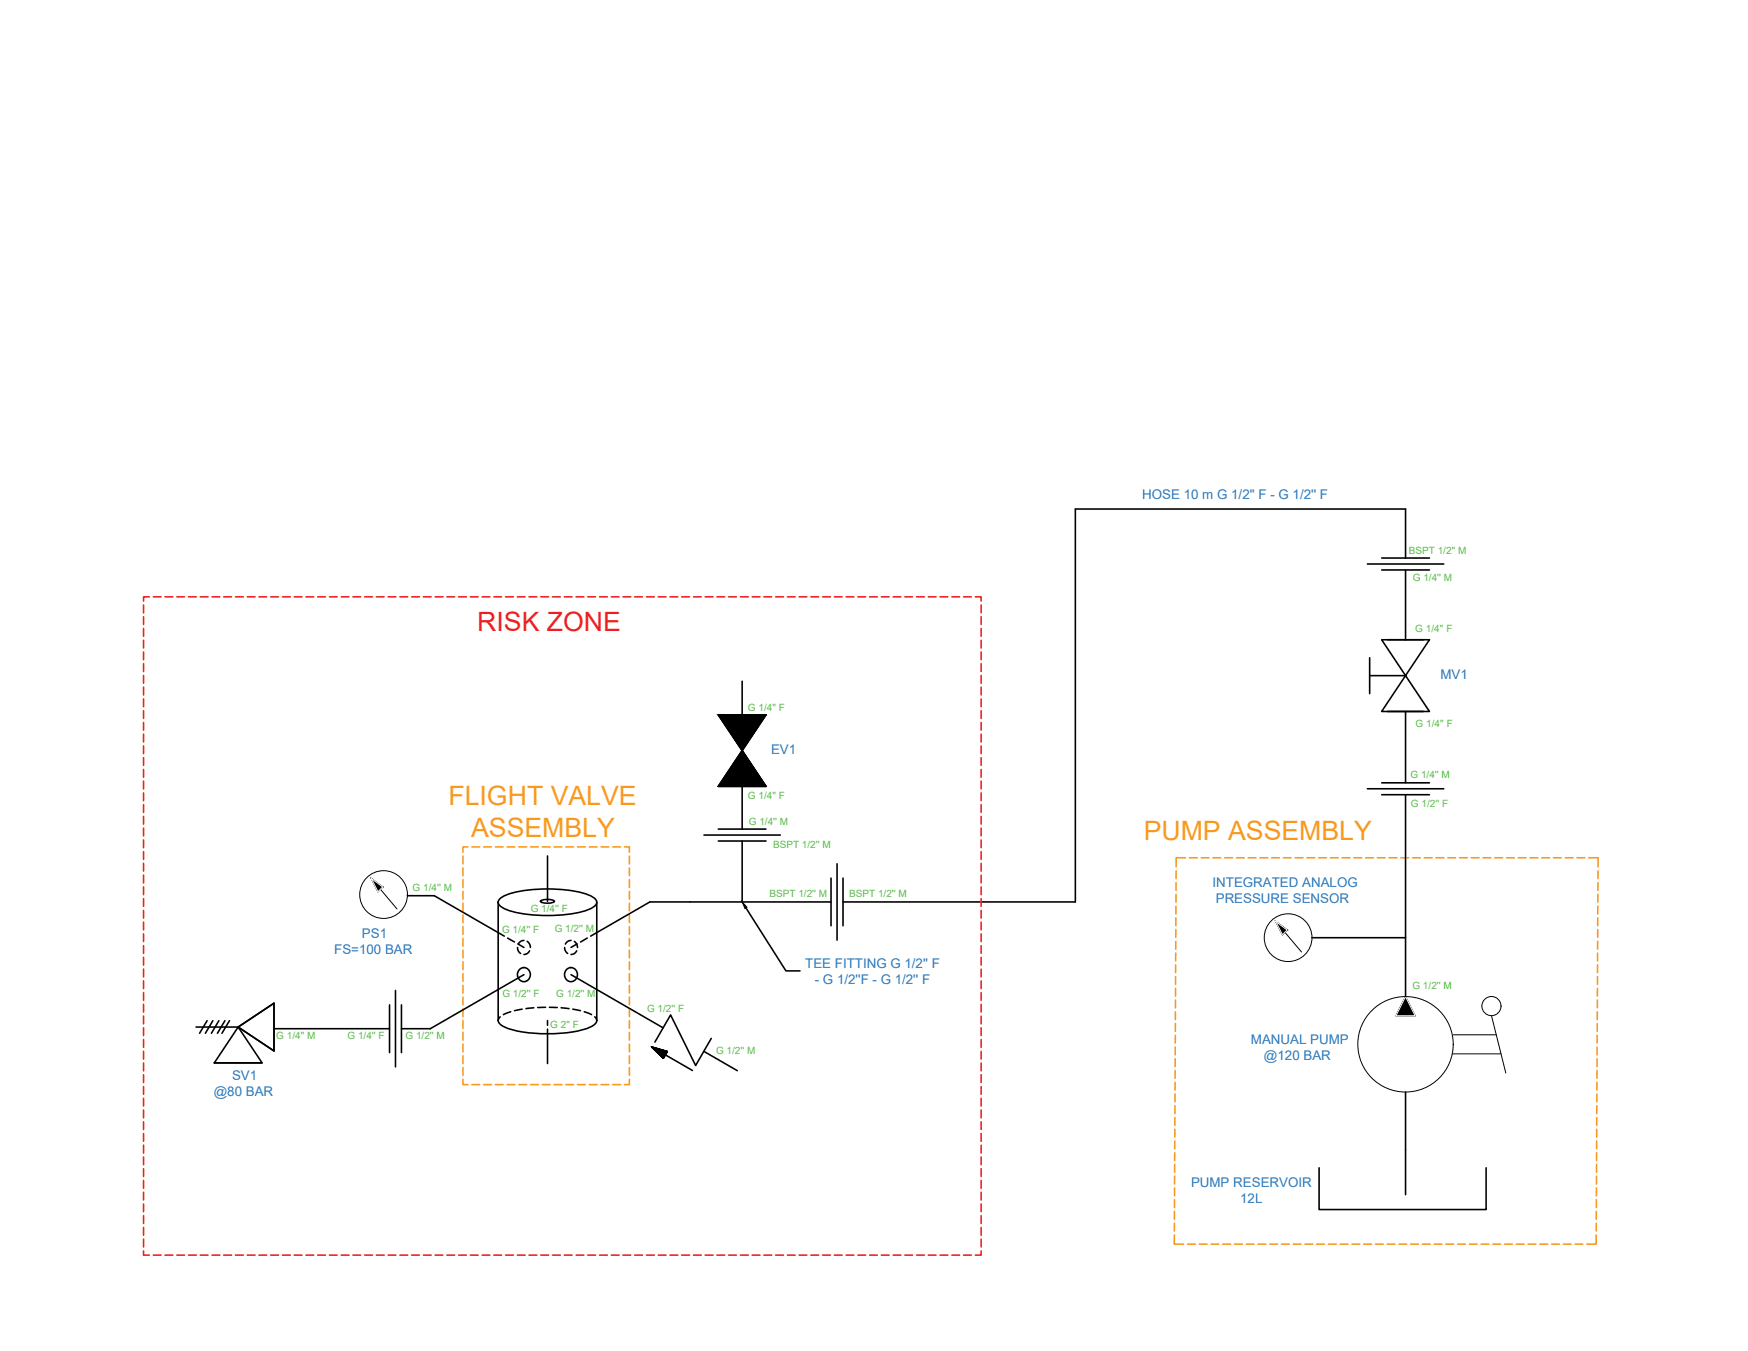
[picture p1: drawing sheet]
<svg xmlns="http://www.w3.org/2000/svg" width="279mm" height="216mm" viewBox="0 0 279 216" stroke-linecap="round" stroke-linejoin="round" font-family="sans-serif">
<!-- layer: 0 -->
<g fill="none" stroke="#f8991e" stroke-width=".25">
<path d="M74 136.8v1.3M74 138.7v1.2M74.8 135.3h-.8v.9M75.4 135.3h1.3M77.3 135.3h1.2M79.2 135.3h1.2M81 135.3h1.3M82.9 135.3h1.3M84.8 135.3h1.3M86.7 135.3h1.2M88.6 135.3h1.2M90.4 135.3h1.3"/>
<path d="M92.3 135.3h1.3M94.2 135.3h1.2M96.1 135.3h1.2M97.9 135.3h1.3M99.8 135.3h.8v.9M100.6 136.8v1.3M100.6 138.7v1.2M188 139.2v1.2M189.5 137.1h-1.5v1.4M190.1 137.1h1.3M192 137.1h1.3M193.9 137.1h1.2"/>
<path d="M195.8 137.1h1.2M197.6 137.1h1.3M199.5 137.1h1.3M201.4 137.1h1.2M203.3 137.1h1.2M205.1 137.1h1.3M207 137.1h1.3M208.9 137.1h1.2M210.8 137.1h1.2M212.7 137.1h1.2M214.5 137.1h1.3M216.4 137.1h1.3"/>
<path d="M218.3 137.1h1.2M220.2 137.1h1.2M222 137.1h1.3M223.9 137.1h1.3M225.8 137.1h1.2M227.7 137.1h1.2M229.5 137.1h1.3M231.4 137.1h1.3M233.3 137.1h1.2M235.2 137.1h1.2M237 137.1h1.3M238.9 137.1h1.3"/>
<path d="M240.8 137.1h1.3M242.7 137.1h1.2M244.6 137.1h1.2M246.4 137.1h1.3M248.3 137.1h1.3M250.2 137.1h1.2M252.1 137.1h1.2M253.9 137.1h1.5v1.4M255.4 139.2v1.2M74 140.6v1.2M74 142.4v1.3M74 144.3v1.3"/>
<path d="M74 146.2v1.3M74 148.1v1.2M74 150v1.2M74 151.8v1.3M74 153.7v1.3M74 155.6v1.2M74 157.5v1.2M74 159.3v1.3M100.6 140.6v1.2M100.6 142.4v1.3M100.6 144.3v1.3M100.6 146.2v1.3"/>
<path d="M100.6 148.1v1.2M100.6 150v1.2M100.6 151.8v1.3M100.6 153.7v1.3M100.6 155.6v1.2M100.6 157.5v1.2M100.6 159.3v1.3M187.9 159.8v1.3M187.9 157.9v1.3M187.9 156.1v1.2M187.9 154.2v1.2M187.9 152.3v1.3"/>
<path d="M187.9 150.4v1.3M187.9 148.6v1.2M187.9 146.7v1.2M188 144.8v1.3M188 142.9v1.3M188 141v1.3M255.3 159.8v1.3M255.3 157.9v1.3M255.3 156.1v1.2M255.4 152.3v1.3M255.4 154.2l-.1 1.2M255.4 150.4v1.3"/>
<path d="M255.4 148.6v1.2M255.4 146.7v1.2M255.4 144.8v1.3M255.4 142.9v1.3M255.4 141v1.3M74 172.5v.8h.8M74 161.2v1.3M74 163.1v1.2M74 165v1.2M74 166.8v1.3M74 168.7v1.3M74 170.6v1.3"/>
<path d="M75.4 173.3h1.3M77.3 173.3h1.2M79.2 173.3h1.2M81 173.3h1.3M82.9 173.3h1.3M84.8 173.3h1.3M86.7 173.3h1.2M88.6 173.3h1.2M90.4 173.3h1.3M92.3 173.3h1.3M94.2 173.3h1.2M96.1 173.3h1.2"/>
<path d="M97.9 173.3h1.3M100.6 172.5v.8h-.8M100.6 161.2v1.3M100.6 163.1v1.2M100.6 165v1.2M100.6 166.8v1.3M100.6 168.7v1.3M100.6 170.6v1.3M187.8 178.6v1.2M187.8 176.7v1.3M187.8 174.8v1.3M187.8 173v1.2"/>
<path d="M187.8 171.1v1.2M187.8 169.2v1.2M187.9 167.3l-.1 1.3M187.9 165.4v1.3M187.9 163.6v1.2M187.9 161.7v1.2M255.2 178.6v1.2M255.2 176.7v1.3M255.2 174.8v1.3M255.3 173l-.1 1.2M255.3 169.2v1.2M255.3 171.1v1.2"/>
<path d="M255.3 167.3v1.3M255.3 165.4v1.3M255.3 163.6v1.2M255.3 161.7v1.2M187.7 197.4v1.4h1.5M187.7 195.5v1.2M187.7 193.6v1.3M187.7 191.7v1.3M187.7 189.8v1.3M187.7 188v1.2M187.8 186.1l-.1 1.2M187.8 184.2v1.3"/>
<path d="M187.8 182.3v1.3M187.8 180.5v1.2M189.8 198.8h1.3M191.7 198.8h1.2M193.6 198.8h1.2M195.4 198.8h1.3M197.3 198.8h1.3M199.2 198.8h1.2M201.1 198.8h1.2M203 198.8h1.2M204.8 198.8h1.3M206.7 198.8h1.3"/>
<path d="M208.6 198.8h1.2M210.5 198.8h1.2M212.3 198.8h1.3M214.2 198.8h1.3M216.1 198.8h1.2M218 198.8h1.2M219.8 198.8h1.3M221.7 198.8h1.3M223.6 198.8h1.3M225.5 198.8h1.2M227.4 198.8h1.2M229.2 198.8h1.3"/>
<path d="M231.1 198.8h1.3M233 198.8h1.2M234.9 198.8h1.2M236.7 198.8h1.3M238.6 198.8h1.3M240.5 198.8h1.2M242.4 198.8h1.2M244.2 198.8h1.3M246.1 198.8h1.3M248 198.8h1.2M249.9 198.8h1.2M251.8 198.8h1.2"/>
<path d="M255.1 197.4v1.4h-1.5M255.1 195.5v1.2M255.2 193.6l-.1 1.3M255.2 191.7v1.3M255.2 189.8v1.3M255.2 188v1.2M255.2 184.2v1.3M255.2 186.1v1.2M255.2 182.3v1.3M255.2 180.5v1.2"/>
</g>
<!-- layer: WIRES -->
<path d="M134.7 144.1h37.2M209.7 149.9h15M224.7 174.5v9.3" fill="none" stroke="#000" stroke-width=".25"/>
<!-- layer: SYMS -->
<g fill="none" stroke="#000" stroke-width=".25">
<path d="M218.6 90.1h12.2M220.9 89.2h7.6M220.9 91.1h7.6M114.8 114.2h7.6l-3.8 5.7zM114.8 114.2l7.6 11.5h-7.6l7.6-11.5zM118.6 119.9l3.8 5.8h-7.6zM218.9 105.1v5.7M218.9 108h5.8M220.8 102.2l7.7 11.5h-7.7l7.7-11.5zM221.8 102.2h5.7M221.8 113.7h5.7M112.5 133.4h12.2"/>
<path d="M114.8 132.5h7.6M114.8 134.4h7.6M133.8 138v12.2M218.6 126.1h12.2M220.9 125.1h7.6M220.9 127h7.6M63.2 158.3v12.2M132.8 140.3v7.6M134.7 140.3v7.6M62.3 160.6v7.6M64.2 160.6v7.6M104.2 167.3l1.8 1.8 .7-1.1-2.5-.7 2.5 .7-.7 1.1z"/>
<path d="M104.2 167.3l6.5 3.8M113.7 166l-2.5 4.3-4-8.1-2.5 4.3M210.8 186.6v6.7h26.7v-6.7M224.7 183.8v7.1"/>
</g>
<g fill="#000" stroke="#000" stroke-width=".16">
<path d="M118.6 119.8v.1zM224.7 159.3l1.5 3h-3.1zM104.2 167.3l2.5 .7-.7 1.1z"/>
<path d="M114.8 114.2h3.8zM114.8 114.2h3.8z"/>
<path d="M118.6 120l3.8 5.6zM118.6 120l3.8 5.6h-7.5z"/>
<path d="M114.8 114.2l3.9 5.6 3.7-5.6zM114.8 114.2l3.9 5.6h-.1z"/>
<path d="M119.2 114.2h3.2zM119.2 114.2h3.2z"/>
<path d="M114.9 125.6l3.7 .1v-.1zM114.9 125.6l3.7 .1h-3.8z"/>
<path d="M119.2 125.6l3.2 .1v-.1zM119.2 125.6l3.2 .1h-3.2z"/>
<path d="M59.3 140.4l1.9 1.3h-1.2zM60 141.7l.4 .8 .8-.8z"/>
<path d="M203.9 147.3l1.9 1.3h-1.2zM204.6 148.6l.4 .8 .8-.8z"/>
</g>
<!-- layer: 0 -->
<g fill="none" stroke="#000" stroke-width=".25">
<path d="M224.7 89.2v-7.9h-52.8v62.8M224.7 91.1v11.1M118.6 108.9v5.3M224.7 113.7v11.4M87.5 136.8v7.2M118.6 125.7v6.8M118.6 134.4v9.7M224.7 127v32.3M65.1 143.1h4.3l11.2 6.5M79.6 144.1v19a1.73 1.73 0 0 0 1.4 1.2 23.3 23.3 0 0 0 13 0 1.72 1.72 0 0 0 1.4-1.2M80 143.5a10.6 10.6 0 0 1 5-1.3 23 23 0 0 1 8.9 .7 1.88 1.88 0 0 1 1.5 1.3 1.88 1.88 0 0 1-1.5 1.2 23.7 23.7 0 0 1-12.8 0 1.88 1.88 0 0 1-1.5-1.2l.1-.4zM81.1 149.9l1.1 .6"/>
<path d="M82.7 151.4l.1 .6 .4 .4M82.8 150.8l.9 .6M83.1 154.8a1.07 1.07 0 0 1 1.7 1 1.07 1.07 0 0 1-1.7 .9 1.19 1.19 0 0 1 0-1.9zM83.7 150.3l-.5 .2-.4 .4M83.7 155.8l-14.9 8.6h-4.6M84.3 150.4l.4 .5 .1 .5M84.6 151.9l-.4 .5-.5 .1M86.5 143.9l1-.2a1.29 1.29 0 0 1 1.1 .3 2.22 2.22 0 0 1-2.2 0zM90.2 151.4l.2 .6 .3 .4M90.7 154.8a1.07 1.07 0 0 1 1.6 1 1.07 1.07 0 0 1-1.6 .9 1.19 1.19 0 0 1 0-1.9zM91.3 150.3l-.6 .2-.3 .4M91.3 155.8l14.7 8.5"/>
<path d="M91.8 150.4l.4 .5 .1 .5M92.2 151.9l-.5 .5-.4 .1M92.2 150.8l-.9 .6M93.9 149.9l-1.1 .6M95.4 144.2v18.9M119.2 145.1l6.4 10.1h2.3M132.8 144.1h-28.9l-9.5 5.5M31.3 164.1h6.8M33.1 163.1l-1.2 2M34 163.1l-1.2 2M34.3 169.9h7.6M35 163.1l-1.2 2"/>
<path d="M36 163.1l-1.2 2M36.7 163.1l-1.2 2M38.1 164.1l5.7-3.8v7.7zM38.1 164.1l3.8 5.8h-7.6zM43.8 164.4h18.5M79.9 162.5l-.3 .6M81.6 161.7l-1.1 .5M83.5 161.3l-1.3 .2M85.3 161.1l-1.2 .1M87.2 161h-1.3M87.5 163.1v.7M87.5 164.5v5.5"/>
<path d="M87.8 161h1.3M89.7 161.1l1.2 .1M91.6 161.3l1.2 .2M93.4 161.7l1.2 .4M95.1 162.5l.3 .6M112.5 168l5.4 3.1"/>
</g>
<!-- layer: SYMS -->
<g fill="none" stroke="#000" stroke-width=".16">
<path d="M59.3 140.4l4.2 4.9M59.3 140.4l1.9 1.3-.8 .8zM203.9 147.3l4.1 4.8M203.9 147.3l1.9 1.3-.8 .8zM224.7 159.3l1.5 3h-3.1zM232.1 168.4h7.8M232.3 165.4h6.9M238.4 162.3l2.3 9.2"/>
<circle cx="61.3" cy="143" r="3.8"/>
<circle cx="205.9" cy="149.8" r="3.8"/>
<circle cx="224.7" cy="166.9" r="7.6"/>
<circle cx="238.4" cy="160.8" r="1.53"/>
</g>
<path d="M59.3 140.4l1.9 1.3-.8 .8zM203.9 147.3l1.9 1.3-.8 .8zM224.7 159.3l1.5 3h-3.1z" fill="none" stroke="#fafafa" stroke-width=".16"/>
<!-- layer: 0 -->
<path d="M118.6 144.1l.8 .9-.3 .2z" fill="#000" stroke="#000" stroke-width=".16"/>
<g fill="none" stroke="#ed1f24" stroke-width=".25">
<path d="M22.9 96.7v1.2M22.9 98.6v1.2M23.9 95.4h-1v.7M24.5 95.4h1.2M26.4 95.4h1.2M28.3 95.4h1.2M30.1 95.4h1.3M32 95.4h1.3M33.9 95.4h1.2M35.8 95.4h1.2M37.6 95.4h1.3M39.5 95.4h1.3"/>
<path d="M41.4 95.4h1.2M43.3 95.4h1.2M45.1 95.4h1.3M47 95.4h1.3M48.9 95.4h1.3M50.8 95.4h1.2M52.7 95.4h1.2M54.5 95.4h1.3M56.4 95.4h1.3M58.3 95.4h1.2M60.2 95.4h1.2M62 95.4h1.3"/>
<path d="M63.9 95.4h1.3M65.8 95.4h1.2M67.7 95.4h1.2M69.5 95.4h1.3M71.4 95.4h1.3M73.3 95.4h1.2M75.2 95.4h1.2M77.1 95.4h1.2M78.9 95.4h1.3M80.8 95.4h1.3M82.7 95.4h1.2M84.6 95.4h1.2"/>
<path d="M86.4 95.4h1.3M88.3 95.4h1.3M90.2 95.4h1.2M92.1 95.4h1.2M93.9 95.4h1.3M95.8 95.4h1.3M97.7 95.4h1.3M99.6 95.4h1.2M101.5 95.4h1.2M103.3 95.4h1.3M105.2 95.4h1.3M107.1 95.4h1.2"/>
<path d="M109 95.4h1.2M110.8 95.4h1.3M112.7 95.4h1.3M114.6 95.4h1.2M116.5 95.4h1.2M118.3 95.4h1.3M120.2 95.4h1.3M122.1 95.4h1.2M124 95.4h1.2M125.9 95.4h1.2M127.7 95.4h1.3M129.6 95.4h1.3"/>
<path d="M131.5 95.4h1.2M133.4 95.4h1.2M135.2 95.4h1.3M137.1 95.4h1.3M139 95.4h1.2M140.9 95.4h1.2M142.7 95.4h1.3M144.6 95.4h1.3M146.5 95.4h1.3M148.4 95.4h1.2M150.3 95.4h1.2M152.1 95.4h1.3"/>
<path d="M154 95.4h1.3M155.9 95.4h.9v.7M156.8 96.7v1.2M156.8 98.6v1.2M22.9 100.4v1.3M22.9 102.3v1.3M22.9 104.2v1.2M22.9 106.1v1.2M22.9 107.9v1.3M22.9 109.8v1.3M22.9 111.7v1.2M22.9 113.6v1.2"/>
<path d="M22.9 115.4v1.3M22.9 117.3v1.3M22.9 119.2v1.3M156.8 100.4v1.3M156.8 102.3v1.3M156.8 104.2v1.2M156.8 106.1v1.2M156.8 107.9v1.3M156.8 109.8v1.3M156.8 111.7v1.2M156.8 113.6v1.2M156.8 115.4v1.3"/>
<path d="M156.8 117.3v1.3M156.8 119.2v1.3M22.9 121.1v1.2M22.9 123v1.2M22.9 124.8v1.3M22.9 126.7v1.3M22.9 128.6v1.2M22.9 130.5v1.2M22.9 132.3v1.3M22.9 134.2v1.3M22.9 136.1v1.2M22.9 138v1.2"/>
<path d="M22.9 139.9v1.2M156.8 121.1v1.2M156.8 123v1.2M156.8 124.8v1.3M156.8 126.7v1.3M156.8 128.6v1.2M156.8 130.5v1.2M156.8 132.3v1.3M156.8 134.2v1.3M156.8 136.1v1.2M156.8 138v1.2M156.8 139.9v1.2"/>
<path d="M22.9 141.7v1.3M22.9 143.6v1.2M22.9 145.5v1.2M22.9 147.4v1.2M22.9 149.2v1.3M22.9 151.1v1.3M22.9 153v1.2M22.9 154.9v1.2M22.9 156.7v1.3M22.9 158.6v1.3M156.8 141.7v1.3M156.8 143.6v1.2"/>
<path d="M156.8 145.5v1.2M156.8 147.4v1.2M156.8 149.2v1.3M156.8 151.1v1.3M156.8 153v1.2M156.8 154.9v1.2M156.8 156.7v1.3M156.8 158.6v1.3M22.9 160.5v1.2M22.9 162.4v1.2M22.9 164.2v1.3M22.9 166.1v1.3"/>
<path d="M22.9 168v1.3M22.9 169.9v1.2M22.9 171.7v1.3M22.9 173.6v1.3M22.9 175.5v1.3M22.9 177.4v1.2M22.9 179.3v1.2M156.8 160.5v1.2M156.8 162.4v1.2M156.8 164.2v1.3M156.8 166.1v1.3M156.8 168v1.3"/>
<path d="M156.8 169.9v1.2M156.8 171.7v1.3M156.8 173.6v1.3M156.8 175.5v1.3M156.8 177.4v1.2M156.8 179.3v1.2M22.9 181.1v1.3M22.9 183v1.3M22.9 184.9v1.2M22.9 186.8v1.2M22.9 188.6v1.3M22.9 190.5v1.3"/>
<path d="M22.9 192.4v1.2M22.9 194.3v1.2M22.9 196.2v1.2M22.9 198v1.3M22.9 199.9v.7h1M156.8 199.9v.7h-.9M156.8 181.1v1.3M156.8 183v1.3M156.8 184.9v1.2M156.8 186.8v1.2M156.8 188.6v1.3M156.8 190.5v1.3"/>
<path d="M156.8 192.4v1.2M156.8 194.3v1.2M156.8 196.2v1.2M156.8 198v1.3M24.5 200.6h1.2M26.4 200.6h1.2M28.3 200.6h1.2M30.1 200.6h1.3M32 200.6h1.3M33.9 200.6h1.2M35.8 200.6h1.2M37.6 200.6h1.3"/>
<path d="M39.5 200.6h1.3M41.4 200.6h1.2M43.3 200.6h1.2M45.1 200.6h1.3M47 200.6h1.3M48.9 200.6h1.3M50.8 200.6h1.2M52.7 200.6h1.2M54.5 200.6h1.3M56.4 200.6h1.3M58.3 200.6h1.2M60.2 200.6h1.2"/>
<path d="M62 200.6h1.3M63.9 200.6h1.3M65.8 200.6h1.2M67.7 200.6h1.2M69.5 200.6h1.3M71.4 200.6h1.3M73.3 200.6h1.2M75.2 200.6h1.2M77.1 200.6h1.2M78.9 200.6h1.3M80.8 200.6h1.3M82.7 200.6h1.2"/>
<path d="M84.6 200.6h1.2M86.4 200.6h1.3M88.3 200.6h1.3M90.2 200.6h1.2M92.1 200.6h1.2M93.9 200.6h1.3M95.8 200.6h1.3M97.7 200.6h1.3M99.6 200.6h1.2M101.5 200.6h1.2M103.3 200.6h1.3M105.2 200.6h1.3"/>
<path d="M107.1 200.6h1.2M109 200.6h1.2M110.8 200.6h1.3M112.7 200.6h1.3M114.6 200.6h1.2M116.5 200.6h1.2M118.3 200.6h1.3M120.2 200.6h1.3M122.1 200.6h1.2M124 200.6h1.2M125.9 200.6h1.2M127.7 200.6h1.3"/>
<path d="M129.6 200.6h1.3M131.5 200.6h1.2M133.4 200.6h1.2M135.2 200.6h1.3M137.1 200.6h1.3M139 200.6h1.2M140.9 200.6h1.2M142.7 200.6h1.3M144.6 200.6h1.3M146.5 200.6h1.3M148.4 200.6h1.2M150.3 200.6h1.2"/>
<path d="M152.1 200.6h1.3M154 200.6h1.3"/>
</g>
<text font-size="4.3" fill="#ed1f24" x="76.3" y="100.8">RISK ZONE</text>
<g font-size="4.3" fill="#f8991e">
<text x="71.7" y="128.6">FLIGHT VALVE</text>
<text x="75.3" y="133.8">ASSEMBLY</text>
<text x="182.8" y="134.3">PUMP ASSEMBLY</text>
</g>
<g font-size="2.1" fill="#2776bb">
<text x="182.6" y="79.7">HOSE 10 m G 1/2'' F - G 1/2'' F</text>
<text x="230.2" y="108.6">MV1</text>
<text x="123.2" y="120.4">EV1</text>
<text x="193.8" y="141.7">INTEGRATED ANALOG</text>
<text x="57.8" y="149.9">PS1</text>
<text x="194.3" y="144.3">PRESSURE SENSOR</text>
<text x="53.4" y="152.5">FS=100 BAR</text>
<text x="128.7" y="154.7">TEE FITTING G 1/2'' F</text>
<text x="130.2" y="157.2">- G 1/2''F - G 1/2'' F</text>
<text x="200" y="166.8">MANUAL PUMP</text>
<text x="37.1" y="172.6">SV1</text>
<text x="202" y="169.4">@120 BAR</text>
<text x="34.2" y="175.2">@80 BAR</text>
<text x="190.4" y="189.8">PUMP RESERVOIR</text>
<text x="198.2" y="192.3">12L</text>
</g>
<g font-size="1.6" fill="#58ba48">
<text x="225.2" y="88.5">BSPT 1/2'' M</text>
<text x="225.8" y="92.9">G 1/4'' M</text>
<text x="226.2" y="101">G 1/4'' F</text>
<text x="119.5" y="113.6">G 1/4'' F</text>
<text x="226.3" y="116.1">G 1/4'' F</text>
<text x="225.4" y="124.3">G 1/4'' M</text>
<text x="119.5" y="127.7">G 1/4'' F</text>
<text x="119.7" y="131.9">G 1/4'' M</text>
<text x="225.5" y="129">G 1/2'' F</text>
<text x="123.6" y="135.6">BSPT 1/2'' M</text>
<text x="66" y="142.4">G 1/4'' M</text>
<text x="123" y="143.4">BSPT 1/2'' M</text>
<text x="135.7" y="143.3">BSPT 1/2'' M</text>
<text x="80.3" y="149.1">G 1/4'' F</text>
<text x="84.8" y="145.8">G 1/4'' F</text>
<text x="88.7" y="149">G 1/2'' M</text>
<text x="80.3" y="159.3">G 1/2'' F</text>
<text x="88.9" y="159.3">G 1/2'' M</text>
<text x="103.4" y="161.7">G 1/2'' F</text>
<text x="225.8" y="158">G 1/2'' M</text>
<text x="44.2" y="166">G 1/4'' M</text>
<text x="55.5" y="166.1">G 1/4'' F</text>
<text x="64.8" y="166.1">G 1/2'' M</text>
<text x="87.9" y="164.3">G 2'' F</text>
<text x="114.4" y="168.4">G 1/2'' M</text>
</g>
</svg>
